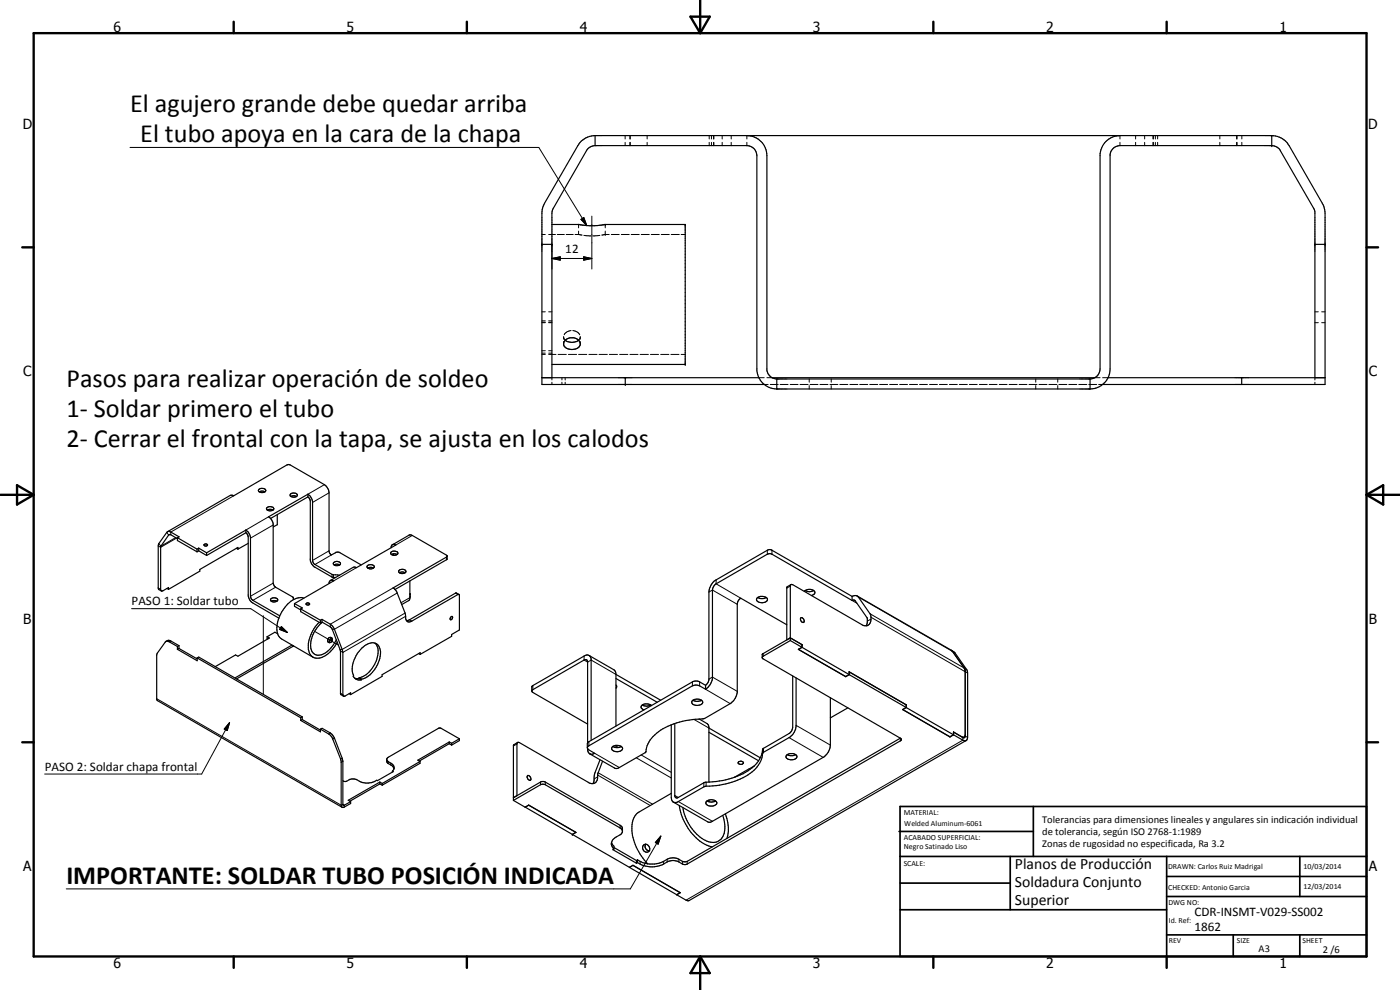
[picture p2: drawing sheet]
<svg xmlns="http://www.w3.org/2000/svg" width="420mm" height="297mm" viewBox="0 0 420 297" stroke-linecap="round" stroke-linejoin="round" font-family="sans-serif">
<g fill="none" stroke="#000" stroke-width=".35">
<path d="M178.6 43.7a3.1 3.1 0 0 0-2.6 1.5l-10.1 17.6-.2 .7-.1 49.8M178.6 40.7a5.9 5.9 0 0 0-5.2 3l-10 17.3-.7 1.9-.1 52.5h66.8M178.6 43.7h45.5a3 3 0 0 1 3 3v64.6a6.1 6.1 0 0 0 6 5.4M178.6 40.7h203.1M178.6 40.7v3M224.1 40.7a6.1 6.1 0 0 1 6.1 6v64.4a3.1 3.1 0 0 0 2.9 2.6M336.1 40.7a6.1 6.1 0 0 0-6 5.4v64.6a3 3 0 0 1-3 3M381.7 43.7h-45.6a3 3 0 0 0-2.9 2.6v64.4a6.1 6.1 0 0 1-6.1 6M381.7 43.7a2.95 2.95 0 0 1 2.5 1.5l10.2 17.6 .2 .7v49.8M381.7 40.7a6.1 6.1 0 0 1 5.2 3l10.2 17.7 .5 2 .1 52h-66.8M381.7 40.7v3M162.6 73.3h3"/>
<path d="M165.6 67.4h8.2l3.1 .3 4.6-.3h24.1v41.9h-40M394.6 73.3h3.1M162.6 113.3h65.1M169.6 102.2l.4-.4a3 3 0 0 1 3-.2 1.58 1.58 0 0 1 1.1 1.8 1.58 1.58 0 0 1-1.5 1.3l-1.2 .2a1.84 1.84 0 0 1-2.1-2.4zM169.7 102.1l.1 .1a3.5 3.5 0 0 0 3.8-.1M187.7 113.3v2.1M231.7 113.3h96.8M233.1 113.7h94M233.1 116.7h94M233.1 113.7v3M327.1 113.7v3M332.5 113.3h65.2"/>
<path d="M372.6 113.3v2.1M50.2 159.6l18.9-11 1 .2 16.5-9.4 10.8 6 1.2 1.5 .2 1 .1 18 .6 .6 1.3-.8h1.1l6.5 3.8M73.8 159.9l.5 .6 .2 .6v17.7l.2 .6 .9 1.4 8.1 4.7M73.8 159.9l-11.8 6.8M73.8 159l-11.8 6.9M73.8 159l.7 .6 .7 1.6 .1 18.1 .6 .8 8.1 4.7M73.8 159v.9M77.7 146.8a1.35 1.35 0 0 1 2 .5 1.28 1.28 0 0 1-2.2-.2zM77.8 147.6l.6-.2 1.1 .2M80.1 152.3a1.2 1.2 0 0 1 2.1 .5 1.3 1.3 0 0 1-2.2-.2zM80.2 153l.6-.2 1.1 .2M83.2 154.4v3l-1.2 .7"/>
<path d="M87.2 148.2a1.56 1.56 0 0 1 2 .2 1.16 1.16 0 0 1-1 .8 1.16 1.16 0 0 1-1.1-.7zM87.3 149l.9-.3 .8 .3M92.4 148.3l.7 .6 .7 1.5v17.9l.5 1 5.3 3 2.3 .3M92.4 149.1l.6 .6 .1 .6 .1 18.1 .4 .9 .7 .8 5.5 3.1 .9 .1M92.4 148.3l-11.8 6.8a3.1 3.1 0 0 1 1.4 2.1l.1 18.1 .6 .9 5.3 3 .1 .7M92.4 149.1l-11.2 6.5M92.4 148.3v.8M50.1 176.6l.5 .2M53.2 161.6l-1.9-1.2h-.6l-2.5 3.7v12.9l.3 .3 .4-.1 1.7-.9v.5M53.2 161.3l.6-.2-3.3-1.7-.5 .4-2.4 3.5-.1 13.1 .2 .5 .7 .4M53.2 161.3v.9l5.9 3.4M53.2 161.3l5.9 3.5"/>
<path d="M59.1 164.8v.8M59.6 165.3l2.4 1.4M59.6 164.5l2.4 1.4M59.6 165.3l-.5 .3M59.6 164.5v.8M59.6 164.5l-.5 .3M61.2 163.4l.2-.1a.46 .46 0 0 1 .5-.1 .46 .46 0 0 1 .3 .5l-.7 .1zM62 165.9v.8M70.9 164.5l.5 .3M71.4 164.8v-.5l-11.4 6.6v.5l-9.4 5.4M74.5 163l-3.1 1.8M81.3 179.7a1.24 1.24 0 0 1 2 .4 1.29 1.29 0 0 1-2.1-.1z"/>
<path d="M91.2 179.5a6.3 6.3 0 0 0-6.3 3.6l-1 1.7M98.8 175.1a.86 .86 0 0 1 .4-.9 .86 .86 0 0 1 .9 .1l-11.7 6.8M100.1 168.8a1.26 1.26 0 0 1 2.1 .4 1.16 1.16 0 0 1-1.2 .6 1.16 1.16 0 0 1-.9-.9zM100.3 169.5l.6-.2 1 .2M110.4 170.4l-.3-.3a1.18 1.18 0 0 1 1.2-.7 1.18 1.18 0 0 1 1 .8l-.2 .2M110.4 170.4l.5 .3 1.2-.3M110.4 170.5l.6-.3 1.1 .3M117.3 165.8a1.11 1.11 0 0 1 1.2-.6 1.11 1.11 0 0 1 .8 1 1.17 1.17 0 0 1-1.2 .5 1.17 1.17 0 0 1-.8-.9zM117.4 164.3a.84 .84 0 0 1 .4-.9 .84 .84 0 0 1 1 .1l-11.8 6.8-1-.1-6.8 4M117.8 163.4l5.1-2.9h.4l10.9 6.3-.1 1.1-15.5 9M118.1 166.2v.4M118.1 166.2l1.1 .2"/>
<path d="M118.1 166.2l-.6 .2M119.8 171.1a1.28 1.28 0 0 1 2 .5 1.3 1.3 0 0 1-2.2-.2zM119.9 171.9l.6-.3 1.1 .3M123 178.1v1.1M123 174.3v5.4l-.2 .4-2.2 1.3M123.1 178.3l-.1 .1M134.2 167l-16.2 9.4 1.1 1.2 2.6 6.7a2.31 2.31 0 0 0 .7 2.3l1.2-.2 14.1-8M137.7 178.4l-1-.4-13.8 8-.9 .2M137.7 178.4l.2 10.6-2.4 1.4v.5l-9.4 5.4M227.3 179.4a2.17 2.17 0 0 1 3 .3 1.75 1.75 0 0 1-2.6 1l-.6-.6zM227.4 179.2l.2 .2a2.32 2.32 0 0 0 2.3-.2M237.4 175.4l-1.3 .9v15.7l1.1-.6"/>
<path d="M241.6 177.2l1.3 .3 1.3-.3M244.2 177.2a2.28 2.28 0 0 0-2.8 .3M244.2 177.2l.3 .3v.6l-1 .6M255.7 178.9l-24.6-14-.8 .2-15.4 8.9a4.6 4.6 0 0 0-2.1 3.6v26.4l-.3 .8-.8 .8M255.7 178.9v1.3M257.2 178.8l3.9 5.3a2.69 2.69 0 0 1-.9 3.6l-1.3-.1-21.3-12.3-.4 .4v16.5M257.2 178.8l-.6-.1-.9 .2M257.2 178.8l28.3 16.3M49.8 192.4l.6-.2h.6l2.7 1.5M53.2 194v.8M53.2 194l-2.7-1.6h-.6l-2.8 3.8-.1 13.6 .3 .4 55.4 32M53.2 194.8l6 3.4v-.8"/>
<path d="M53.7 194.6l5.5 3.1M53.7 194.6l-.5 .2M53.7 193.7v.9M53.7 193.7l-.5 .3M59.2 197.4l.4-.3 31.1 18M59.2 197.4l31 17.9M80.2 191.1l.6 .3-9.4 5.5-.7-.4-6.1 3.5M80.2 191.1v.5l.2 .1M81.4 180.4l.8-.2 .9 .2M83.3 190.2l-.8-.5-2.3 1.4M83.3 190.2l.6 1.1 .6 .4 9.4 5.5M83.9 184.8a7.9 7.9 0 0 0-.6 5.4"/>
<path d="M87.6 193.5l-17.1 9.9M88 193.8l-17 9.9M88.4 181.1v.8l1.8 1.1M88.4 181.1l2.4 1.3-.6 .3M90.2 182.7v.8l6 3.4M90.2 182.7l6 3.4M91.9 181.1a.5 .5 0 0 1 .6-.2 .5 .5 0 0 1 .3 .5l-.6 .1zM95.8 186.7a10.5 10.5 0 0 0-3.1 8.5l.2 .9 1.1 1.1M96.2 186.1v.8M96.6 186.6l2.5 1.5 .5 .5 2.5 6.5 .1 13.1 .9 .7M96.6 185.8l2.5 1.5 .9 .9 2.7 6.7 .2 .8v12.9l.3 .3 .4-.1 1.6-.9v.5M96.6 186.6l-.4 .3"/>
<path d="M96.6 185.8v.8M96.6 185.8l-.4 .3M96.7 186.7a8.5 8.5 0 0 0-3.2 8.6 2.61 2.61 0 0 0 4.2 .6 9.6 9.6 0 0 0 3.2-4M98.6 191.4a.72 .72 0 0 1 1.1 .3 .72 .72 0 0 1-.5 1 .72 .72 0 0 1-.9-.7zM99.5 191.6v1M99.5 191.6l-.6 .5v.7M99.6 191.5l-.1 .1M101.2 192.7a7.6 7.6 0 0 1-6.2 4.8l-1-.3M112.6 193a4.4 4.4 0 0 1 .5 4.7 8.2 8.2 0 0 1-5.3 5.7M125.6 196.1l.5 .2M126.1 196.3v-.5l-11.4 6.6v.5l-9.5 5.5M135.2 185.3l.4-.3a.51 .51 0 0 1 .1 .6 .51 .51 0 0 1-.6 .2z"/>
<path d="M176.8 196.7l-.5-.2-.7 .2-15.7 9-.3 .4v1.2M176.8 196.7l7.4 4.3 .5 .5 .2 .9M176.8 196.7l.6 1v24.4M236.1 187.5l-13.8-8-.6 .5-.4 1.1v26.7a5.1 5.1 0 0 1-2.2 3.3l-8.1 4.6a23.4 23.4 0 0 0-13.9 4.3 8.6 8.6 0 0 0-3.4 5.8l-8.6 4.8-.5-.1-7.6-4.3M237.2 192.2l51.8 29.9a.86 .86 0 0 0 1 .1 .86 .86 0 0 0 .4-.9l-.1-20-3.7-5.4-1.1-.8M237.2 191.4l3.5 2v.8M237.2 192.2l-8.3 4.8-.1 .2M237.2 191.4l-8.3 4.7-.1 .3 .1 1.2 41.3 23.9M239.6 194.9l14.2 8.1 1-.6M239.6 194.8v.1M240.2 185.5l.2-.2a.92 .92 0 0 1 .8 1.4l-.6-.1zM240.7 194.2l-1.1 .6 14.2 8.2"/>
<path d="M240.7 194.2l-1.1 .7M255.7 180.2l-24-13.9-.6-.2-.8 .2-15.6 9-.7 .9-.2 .8v26.8a4.7 4.7 0 0 1-2.1 3M255.7 180.2l.9-.1 3.7 5.3v1.3l-.3 1M285.5 195.1l3.9 5.3 .3 1.1-.1 19.7-.5 .2-2.9-1.7M90.2 215.3v.9M90.2 216.2l6 3.4v-.8M90.7 215.9l5.5 3.2M90.7 215.9l-.5 .3M90.7 215.1v.8M90.7 215.1l-.5 .2M96.2 218.8l.5-.3 2.4 1.4 1.3 1.5 2.5 7v13.1l.3 .2 2-1.2M96.2 218.8l2.7 1.6 .7 .7 2.6 6.7 .2 .6v13.2l.3 .6"/>
<path d="M104.8 208.2l.4 .2M106.5 203.5l1.2 .1M107.7 203.6l.7 .4M107.8 203.4l.7 .4M107.8 203.4l-.1 .2M108.5 203.8l-.1 .2M108.5 203.8a8.4 8.4 0 0 0 5.7-7.3 2.73 2.73 0 0 0-2.7-3.6 8.2 8.2 0 0 0-5.5 9.5 1.85 1.85 0 0 0 2.4 1.6M176.3 217.3l-16.4-9.5-.2-.7 15.6-9.1 .6-.1 .3 .2 .1 .3v24.5M184.9 203.6l12.3 7.1M184.9 202.4l13.4 7.7M184.9 202.4v15.4M184.9 205.5l.2 .3-.2 .7"/>
<path d="M192.8 211.5l1.2 .4 1.3-.4M195.5 211.7a1.84 1.84 0 0 0-3.1 .6l.9 .7M201.5 217.5v21.8l.1 .8 .5 .6M208 210.1a2.44 2.44 0 0 0 2.5 0M208 210.1a.83 .83 0 0 0-.3 1 .83 .83 0 0 0 .9 .5 1.62 1.62 0 0 0 2.3-1l-.4-.5M208 210.1a2.55 2.55 0 0 1 2.5 0M209.8 215.7l2.5 1.5 .5 .9v16.6M211.7 205.6l-2.2-1.2-1.7 .2-31.3 18.1-.2 .4v1.3M211.7 206.8l-2.2-1.2-1.7 .2-31.1 18-.4 .6M211.7 205.6v1.2M212.8 219.7l14.9 8.6M212.8 218.4l15.4 9"/>
<path d="M237.9 202.8v15.4l-.2 .8-.7 1-8.1 4.7a9.3 9.3 0 0 1-5.9 7.5 27.9 27.9 0 0 1-11.6 2.6l-8 4.6-.8-.3-.1-22M238.9 203.4l-.1 14.9a4.3 4.3 0 0 1-2 3l-7.9 4.6a9.6 9.6 0 0 1-6.7 7.8 27.3 27.3 0 0 1-10.8 2.3l-8.1 4.7h-1.2M249.2 209.3v14.3a4.9 4.9 0 0 1-2.2 3.6l-33.7 19.5h-.8l-10.4-6M253.8 203h.1M254.5 212.4l-5.3 3M254.8 201.6l.1 .8M254.8 201.6l17.2 9.9M254.8 201.6h.1M254.9 202.4l-1.1 .6M270.9 212.9l14.2 8.2M270.9 212.9h.1M271.9 211.5h.1"/>
<path d="M271.9 211.5v.8l-1 .6M272 211.5v.8l-1.1 .6M114 235.2l-9 5.2M114 235.2l.7 .4M114 234.7v.5M114 234.7l-9.5 5.4 .7 .4M114 234.7l.7 .4M114.7 235.1v.5M116.1 228l1.2 1a1.41 1.41 0 0 1 .5 2.4M117.8 231.4l.2 .1-4.7 2.7-.2-.1a5.7 5.7 0 0 1-6.5-.3 3.4 3.4 0 0 0-2.9 .7l-.8-.3M117.8 231.4v.2M126.1 228.5v.5l-11.4 6.6"/>
<path d="M126.1 228.5l-11.4 6.6M134.8 223.1l.7 .5M134.8 223.1l-9 5.2M134.8 222.6v.5M134.8 222.6l-9.4 5.5 .7 .4M134.8 222.6l.7 .4M135.5 223v.6M137.9 221.7v.5l-2.4 1.4M137.9 221.7l-5.6-3.2h-.7l-15.1 8.7-.4 .6v.8l.4 .5a2.76 2.76 0 0 1 1.8 1.5M137.9 221.7l-2.4 1.3M155.4 222.8l-1.3 .9v16.5M155.4 222.8l-.3 .3v15.6l-1 .7 8.1-4.7 1.1-.2 22.8 13.1 .5 .5 .2 .5a1.6 1.6 0 0 1-.5 1.7l-1.4 .8a2.05 2.05 0 0 0-1.4 1.6 2.05 2.05 0 0 0 .8 2"/>
<path d="M155.4 222.8h.5l20.7 11.9a1.69 1.69 0 0 0 1.8 .3 1.69 1.69 0 0 0 1-1.5v-1.4l1.4-3.7M158.3 232.7a.85 .85 0 0 1 .9 .5 .85 .85 0 0 1-.1 .9 1.04 1.04 0 0 1-.8-1.4zM176.3 224.4l.4 .6 1.8 1-.8 .3-.7-.1M176.3 224.7l.2 .9 .5 .6M180.1 228l-1.6 4.2-.2 2.2-.3 .7M183.8 224.1a1.98 1.98 0 0 1 3 .6 1.92 1.92 0 0 1-3.3-.1zM183.9 223.9l1 .4M184.9 223.6v.7M186.5 223.9l-.8 .4h-.8M201.5 238l-9.7 5.6a5.7 5.7 0 0 0-2.2 5.7 16.7 16.7 0 0 0 4.8 9.9M221.6 228.6a.8 .8 0 0 1 .9-.2 .8 .8 0 0 1 .5 .7 .87 .87 0 0 1-1.4-.4zM224.8 230.7l-4.4 2.5"/>
<path d="M226.3 229.8l-1.5 .9M236.3 226.4l.9 .3 1.6-.3M236.3 226.4l-.3 .3a.96 .96 0 0 0 .2 1 .96 .96 0 0 0 1 .3 1.35 1.35 0 0 0 1.9-1.3l-.3-.3M236.3 226.4l.8-.3h.9l.8 .3M270.2 221.5l.3 .3-.1 .4-64.2 37-1.2 .1-1.3-.7a3.8 3.8 0 0 0-3.5 0 7.9 7.9 0 0 1-8.9 .2M270.2 221.5l-64 36.9-1 .2-1.5-.8a3.8 3.8 0 0 0-3.5 0 7.8 7.8 0 0 1-8.9 .2M285.1 221.1h.1M286.2 220.5l-1.1 .6M286.2 220.5v-.9l2.4 1.5h.7M289.3 221.1l-.3 .2M289.7 220.5l-.4 .6M290 222.2l-83.3 48.1-.8-.2-17-9.8"/>
<path d="M105.2 240.5v.6l-2 1.1h-.5M154.1 240.2l17.7 10.2M154.1 240.2l8.1-4.7 1.3-.1 22.6 13 .7 .9M158.7 241.6l-1.1 .6M158.7 241.6l14.2 8.2-1.1 .6M158.7 241.6l14.1 8.1-1 .7M158.7 241.6l-1.1 .5M171.8 250.4l17.1 9.8 1-.6M183.5 252.8l.8 1.1v.8M184.3 254.7l-.4 .2 7.1 4.1M184.3 254.3l6.7 3.9M190 259.6l14.1 8.2"/>
<path d="M190 259.6l-1.1 .7M191 258.2v.8M191.3 258.8l-.3 .2M191.3 258v.8M191.3 258l-.3 .2M193.2 253.5a1.22 1.22 0 0 1 1.6 .5 1.22 1.22 0 0 1-.4 1.7 1.3 1.3 0 0 1-1.4-.7 1.3 1.3 0 0 1 .2-1.5zM193.7 253.3l-.1 .6a1.35 1.35 0 0 0 1.3 1.4M203.9 241.7a15.7 15.7 0 0 0 8.8 12.1l1.1 .3M204.9 242.3a13.5 13.5 0 0 0 7.8 10.3 3.7 3.7 0 0 0 4.8-4.1l-.1-1.9-.5-2M212.2 240.3a2.31 2.31 0 0 0 2.5 0M212.8 240.1a.87 .87 0 0 0-1 .9 .87 .87 0 0 0 1 .8 1.67 1.67 0 0 0 2.3-1l-.4-.5M212.8 240.1l.9-.2 1 .4"/>
<path d="M212.8 240.1v.4M214.4 240.2l.3 .2M217.7 244.2a11.3 11.3 0 0 1 .4 7.3M188.9 260.2v.1M204.1 267.8l-1 .6M204.2 267.8l-1.1 .6"/>
</g>
<g fill="none" stroke="#000" stroke-width=".3">
<path d="M39 44.2h122.7l14.4 23.5M187.6 40.7v1M187.6 42.7v1M189 40.7v1M189 42.7v1M189.1 40.7v1M189.1 42.7v1M194.2 40.7v1M194.2 42.7v1M212.8 40.7v1M212.8 42.7v1M213.5 40.7v1"/>
<path d="M213.5 42.7v1M214.2 40.7v1M214.2 42.7v1M216.7 40.7v1M216.7 42.7v1M219.4 40.7v1M219.4 42.7v1M224.1 40.7v1M224.1 42.7v1M336.1 40.7v1M336.1 42.7v1M340.8 40.7v1"/>
<path d="M340.8 42.7v1M343.5 40.7v1M343.5 42.7v1M346 40.7v1M346 42.7v1M346.1 40.7v1M346.1 42.7v1M346.7 40.7v1M346.7 42.7v1M347.4 40.7v1M347.4 42.7v1M366.1 40.7v1"/>
<path d="M366.1 42.7v1M371.1 40.7v1M371.1 42.7v1M371.3 40.7v1M371.3 42.7v1M372.7 40.7v1M372.7 42.7v1M162.6 70.4h1M164.7 70.4h2M165.6 77.6l2.5-.6v1.1zM165.6 73.3v7.4M165.6 77.6h12"/>
<path d="M167.2 70.4h2.2M169.9 70.4h2.1M172.6 70.4l2.1 .1M173.6 67.4v1M173.6 69.3v1.1M174.4 65.8l.8-.5 .9 2.4zM175.2 77l2.4 .6-2.4 .5zM175.2 70.6l2.2 .2M177.6 64.9v15.8M180 70.6l-2.1 .2M181.6 70.4h.1M181.6 67.4v1"/>
<path d="M181.6 69.3v1.1M182.8 70.4l-2.2 .1M183.5 70.4h2.3M186.5 70.4h2.3M189.4 70.4h2.4M192.4 70.4h2.4M195.4 70.4h2.5M198.4 70.4h2.5M201.5 70.4h2.4M204.4 70.4h1.2M162.6 96.7h1M162.6 96.3h1"/>
<path d="M162.6 96.8h1M162.6 93.6h1M164.7 96.7h.9M164.7 96.3h.9M164.7 96.8h.9M164.7 93.6h.9M171.4 99.2a2.5 2.5 0 0 0-2.1 1.3M171.9 99.2h.1M172 99.2l1.3 .5 .7 .8M394.6 96.8h1M394.6 93.6h1M396.7 96.8h1"/>
<path d="M396.7 93.6h1M162.6 105.2h1M162.6 106h1M162.6 106.3h1M164.7 105.2h.9M164.7 106h.9M164.7 106.3h2.2M165.6 113.3v.7M165.6 114.7v.7M167.5 106.3h2.5M168.6 113.3v.7M168.6 114.7v.7"/>
<path d="M169.2 101v.8M169.2 102.5v.7M169.2 101.2l.5 .9M169.6 113.3v.7M169.6 114.7v.7M170.6 106.3h2.4M173.6 106.3h2.5M174.1 101.2l-.5 .9M174.1 101v.8M174.1 102.5v.7M176.7 106.3h2.5M179.8 106.3h2.5"/>
<path d="M182.9 106.3h2.4M186 106.3h2.4M189 106.3h2.5M192.1 106.3h2.5M195.2 106.3h2.4M198.3 106.3h2.4M201.3 106.3h2.5M204.4 106.3h1.2M227.7 113.3h1.7M229.4 115.4h1.1M230.2 113.3h1.5M231.2 115.4h2.3"/>
<path d="M234.1 115.4h2.4M237.1 115.4h2.4M240.1 115.4h2.4M242.9 113.7v1M242.9 115.7v1M243.1 115.4h2.4M246.1 115.4h2.4M249.1 115.4h2.3M249.5 113.7v1M249.5 115.7v1M252 115.4h2.5M255 115.4h2.5"/>
<path d="M258 115.4h2.4M261 115.4h2.4M264 115.4h2.4M267 115.4h2.4M270 115.4h2.4M273 115.4h2.4M276 115.4h2.3M279 115.4h2.3M281.9 115.4h2.4M284.9 115.4h2.4M287.9 115.4h2.4M290.9 115.4h2.4"/>
<path d="M293.9 115.4h2.4M296.9 115.4h2.3M299.9 115.4h2.3M302.8 115.4h2.5M305.8 115.4h2.4M308.8 115.4h2.4M310.8 113.7v1M310.8 115.7v1M311.8 115.4h2.4M314.8 115.4h2.4M317.4 113.7v1M317.4 115.7v1"/>
<path d="M317.8 115.4h2.4M320.7 115.4h2.5M323.8 115.4h2.4M326.8 115.4h2.3M328.5 113.3h1.6M329.7 115.4h1.2M330.9 113.3h1.6M394.6 113.3v.7M394.6 114.7v.7M50 159.8l.6 .7 .3-.1M70.1 148.8l-18.8 10.8v.8M80.6 155.1l-6.8 3.9"/>
<path d="M82 157.5l-6.8 4M97.4 145.4l-5 2.9M98.8 147.9l-5 2.8M47.5 176.4l.7 .4M52.7 161.3l-4.4 2.6-.6-.8M53 161.5l-4.8 2.7-.7-.4M82 175l-6.8 3.9M82.7 176.2l-6.8 3.9M98.8 165.3l-5 2.8M99.5 166.5l-5 2.9M99.6 172.3v.8M100.1 172.5v.8"/>
<path d="M107 170.3l-6.9 4M118 176.4l-18.9 10.9v.8M119.2 177.9l-18.8 10.9h-.7M123 179.3l-2.7 1.5M123.7 160.7l-4.9 2.8M134 167.1v.8M136.7 178l.7 .4M212.8 177.6l1-.6 7.5 4.3M214.9 174v1.2l7.4 4.3M230.3 165.1v1.2M231.7 165.1v1.2M237.2 175.9l-1.1 .5"/>
<path d="M257.6 179.1l29 16.8M39.5 182.6h35.8l11 7.2M51.3 192.3l-.5 .3M79 184.7v23.6M84.4 188l1.9 1.8-2.4-1zM87.9 193.7v.2M94.4 189.4l7.1 4.1M121.6 183.9l-18.9 11h-.6M121.7 184.9l-18.8 10.8-.7-.3M122.9 186l.7 .4M175.3 196.8v1.2l1 .7 1.1-.7 7.5 4.4M229.1 196.1v.8"/>
<path d="M255.7 180.2l1.5 .8M261.1 184.1l29 16.8M261.4 185.2l29 16.7M261.4 185.8l-1.1 .6M47 209.6l55.4 32 .5-.3 .4 .3v.5M68.9 216.8l-.7 2.4-.9-.5zM68.9 216.8l-8.4 15.4h-47.1M99.1 219.9l-.5 .3M102.2 208l.7 .4M159.9 205.7v1.2M207.8 204.6v1.2M208.3 215.9l4.5 2.5"/>
<path d="M210 204.6v1.2M211.7 206.8l7.4 4.3M212.8 203.8l1-.6 7.5 4.2M238.9 217.6l10.3 6M100.4 221.4l-.5 .3M102.7 227.5l-.5 .3M102.9 228.4l-.5 .3M116.5 228.5v.6M117.3 229v.5M155.1 223.2l-1 .6M162.2 234.7v.8M163.6 234.7v.8"/>
<path d="M176.4 224.7l-.1 .1M176.7 222.5v1.3M178.5 226l7.4 4.3M179.4 232.5l15.7 9.2M179.4 233.1l-1.1 .6M179.5 231.9l16.4 9.4M184.9 223.8l.7 .5M191 227.4l10.5 6M192.4 226.5l9.1 5.2M202.5 238.7l1.1 .6M211.2 234.9v1.2M211.9 234.7v1.2"/>
<path d="M228.8 224.9v1.2M229.1 224.5v1.2M236.8 221.3l10.2 5.9M270.2 221.5v.8M289 221.3v.8l-83.1 48M289.6 220.9l.8 .4M186.1 247.6v.8M192.1 258.4v.8M198.3 250.9l-.8 2.4-.8-.5zM198.3 250.9l-9.1 15.8h-169.3M199.2 258.4v.8M200.2 257.8v.8"/>
<path d="M203.6 240.5l10.2 5.9M203.7 257.8v.8M204.8 258.4v.8M206.2 258.4v.8"/>
</g>
<g fill="#000">
<circle cx="381.7" cy="40.7" r=".18"/>
<circle cx="381.7" cy="43.7" r=".18"/>
<circle cx="162.6" cy="73.3" r=".18"/>
<circle cx="165.6" cy="73.3" r=".18"/>
<circle cx="181.6" cy="67.4" r=".18"/>
<circle cx="205.6" cy="67.4" r=".18"/>
<circle cx="394.6" cy="73.3" r=".18"/>
<circle cx="397.7" cy="73.3" r=".18"/>
<circle cx="187.7" cy="113.3" r=".18"/>
<circle cx="187.7" cy="115.4" r=".18"/>
<circle cx="205.6" cy="109.3" r=".18"/>
<circle cx="240.7" cy="193.4" r=".18"/>
<circle cx="171.8" cy="250.4" r=".18"/>
</g>
<g fill="none" stroke="#000" stroke-width=".71">
<path d="M10.1 9.9h400v277.1h-400zM70.1 6.5v3.4M140.1 6.5v3.4M207.2 5h5.8l-2.9 4.9zM210.1 0v9.9M280.1 6.5v3.4M350.1 6.5v3.4M6.7 74.2h3.4M410.1 74.2h3.5M.1 148.5h10M5.1 145.6l5 2.9-5 2.9zM410.1 148.5h10"/>
<path d="M410.1 148.5l5-2.9v5.8zM6.7 222.7h3.4M410.1 222.7h3.5M70.1 287v3.4M140.1 287v3.4M210.1 287v10M210.1 287l2.9 5h-5.8zM280.1 287v3.4M350.1 287v3.4"/>
</g>
<g fill="none" stroke="#000" stroke-width=".51">
<path d="M269.8 249.5h40.3M270.1 242h140v45h-140zM270.1 257h140M303.2 257v16M310.1 242v15M350.1 257v30M390.1 257v12M270.1 265h33.1M270.1 273h80M350.1 269h60M350.1 263h60M350.1 280.5h60"/>
<path d="M370.1 280.5v6.5M390.1 280.5v6.5"/>
</g>
<path d="M165.6 77.6l2.5-.6v1.1zM174.4 65.8l.8-.5 .9 2.4zM175.2 77l2.4 .6-2.4 .5zM84.4 188l1.9 1.8-2.4-1zM68.9 216.8l-.7 2.4-.9-.5zM198.3 250.9l-.8 2.4-.8-.5z" fill="#000"/>
<g font-size="7.9">
<text x="39.1" y="33.7">El agujero grande debe quedar arriba</text>
<text x="42.1" y="42.7">El tubo apoya en la cara de la chapa</text>
<text x="19.9" y="116">Pasos para realizar operación de soldeo</text>
<text x="19.9" y="125.1">1- Soldar primero el tubo</text>
<text x="19.9" y="134">2- Cerrar el frontal con la tapa, se ajusta en los calodos</text>
<text x="19.9" y="265.1">IMPORTANTE: SOLDAR TUBO POSICIÓN INDICADA</text>
</g>
<g font-size="4.7">
<text x="304.6" y="260.8">Planos de Producción</text>
<text x="304.6" y="266.2">Soldadura Conjunto</text>
<text x="304.6" y="271.6">Superior</text>
</g>
<g font-size="4.2">
<text x="34" y="9.6">6</text>
<text x="104" y="9.6">5</text>
<text x="174" y="9.6">4</text>
<text x="244" y="9.6">3</text>
<text x="314" y="9.6">2</text>
<text x="384" y="9.6">1</text>
<text x="6.8" y="38.7">D</text>
<text x="410.6" y="38.7">D</text>
<text x="7" y="112.9">C</text>
<text x="410.8" y="112.9">C</text>
<text x="7" y="187.1">B</text>
<text x="410.8" y="187.1">B</text>
<text x="7" y="261.4">A</text>
<text x="410.8" y="261.4">A</text>
<text x="34" y="290.4">6</text>
<text x="104" y="290.4">5</text>
<text x="174" y="290.4">4</text>
<text x="244" y="290.4">3</text>
<text x="314" y="290.4">2</text>
<text x="384" y="290.4">1</text>
</g>
<g font-size="3.9">
<text x="169.7" y="76">12</text>
<text x="39.5" y="181.6">PASO 1: Soldar tubo</text>
<text x="13.4" y="231.2">PASO 2: Soldar chapa frontal</text>
<text x="358.5" y="275">CDR-INSMT-V029-SS002</text>
<text x="358.5" y="279.4">1862</text>
</g>
<g font-size="3.1">
<text x="312.7" y="246.8">Tolerancias para dimensiones lineales y angulares sin indicación individual</text>
<text x="312.7" y="250.4">de tolerancia, según ISO 2768-1:1989</text>
<text x="312.7" y="254">Zonas de rugosidad no especificada, Ra 3.2</text>
<text x="377.7" y="285.6">A3</text>
<text x="397" y="285.9">2 /6</text>
</g>
<g font-size="2.4">
<text x="271.2" y="244.4">MATERIAL:</text>
<text x="271.3" y="252">ACABADO SUPERFICIAL:</text>
<text x="271.4" y="247.9">Welded Aluminum-6061</text>
<text x="271.3" y="254.6">Negro Satinado Liso</text>
<text x="271.2" y="259.7">SCALE:</text>
<text x="350.6" y="260.8">DRAWN: Carlos Ruiz Madrigal</text>
<text x="391.2" y="260.6">10/03/2014</text>
<text x="350.6" y="267">CHECKED: Antonio Garcia</text>
<text x="391.2" y="266.7">12/03/2014</text>
<text x="350.6" y="271.4">DWG NO:</text>
<text x="350.8" y="276.9">Id. Ref:</text>
<text x="350.8" y="282.8">REV</text>
<text x="371.2" y="282.9">SIZE</text>
<text x="390.9" y="282.9">SHEET</text>
</g>
</svg>
